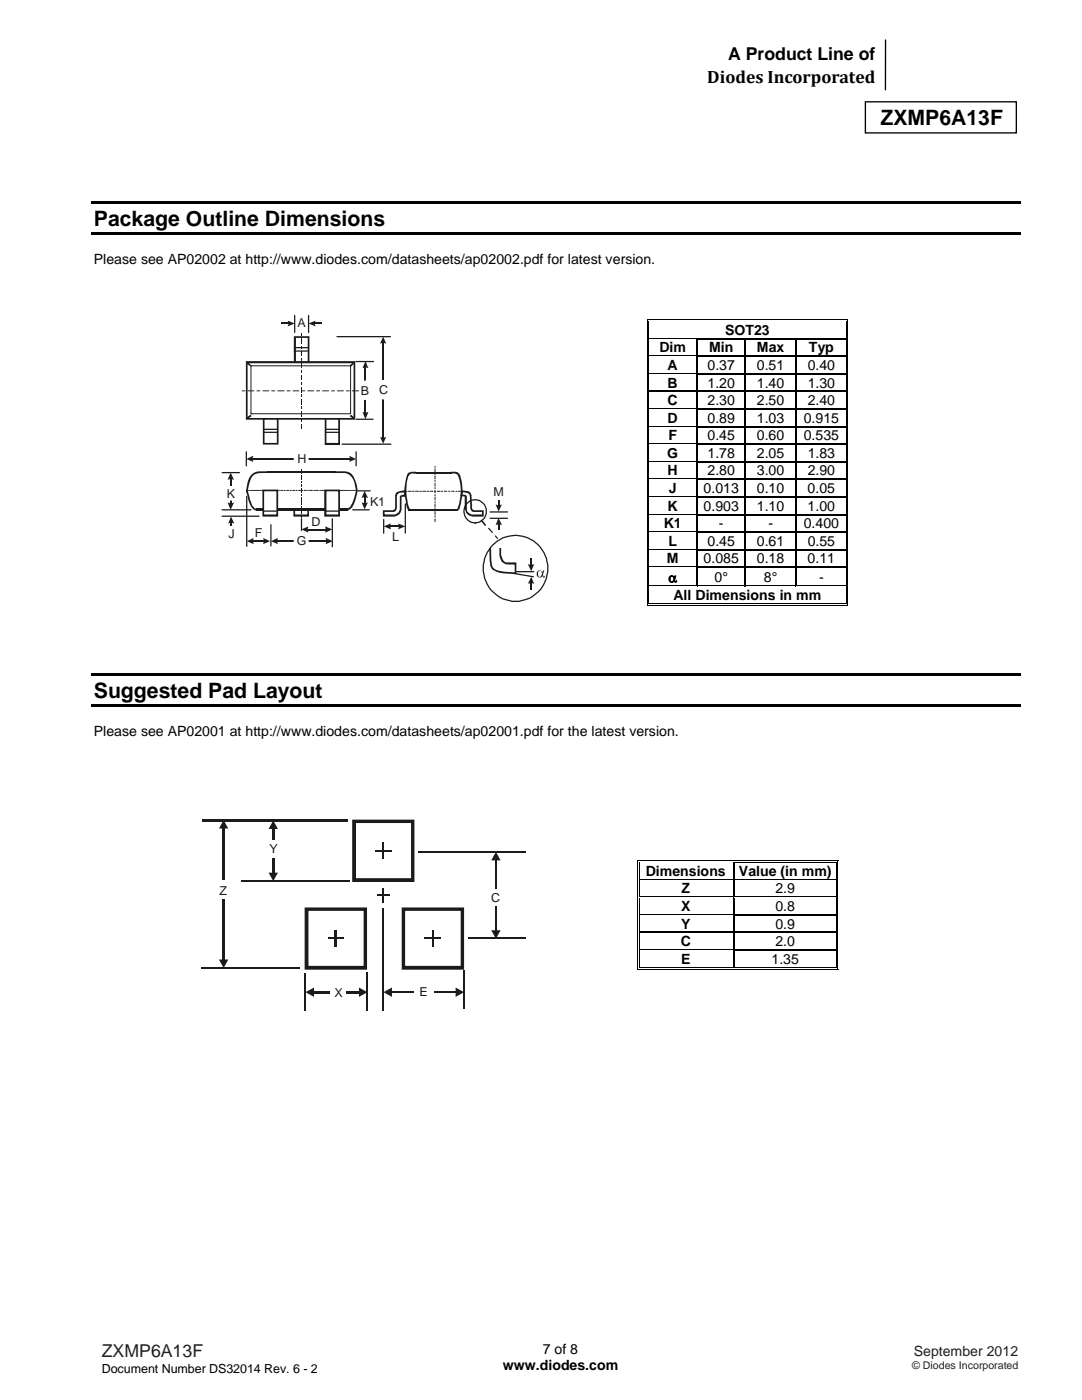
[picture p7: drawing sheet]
<svg xmlns="http://www.w3.org/2000/svg" width="216mm" height="279mm" viewBox="0 0 216 279" stroke-linecap="round" stroke-linejoin="round" font-family="sans-serif">
<path d="M176.7 8v9.9" fill="none" stroke="#000" stroke-width=".26"/>
<path d="M172.7 20.3h30.1v6.2h-30.1z" fill="#fff"/>
<path d="M172.7 20.3h30.1v6.2h-30.1z" fill="none" stroke="#000" stroke-width=".26"/>
<path d="M18.2 40.2h185.5v.5h-185.5zM18.2 46.3h185.5v.5h-185.5zM18.2 134.4h185.5v.6h-185.5zM18.2 140.5h185.5v.6h-185.5z" fill="#000"/>
<path d="M129.6 64.2h39.1v3.3h-39.1z" fill="#fff"/>
<path d="M129.1 63.7h.1v.5h-.1zM129.1 63.7h.5v.1h-.5zM129.4 64h.2v.2h-.2z" fill="#000"/>
<path d="M129.6 63.8h39.1M129.6 64.1h39.1" fill="none" stroke="#000" stroke-width=".2"/>
<path d="M129.6 64.2h39.1z" fill="#fff"/>
<path d="M168.7 63.7h.5v.1h-.5zM168.7 64h.2v.2h-.2zM169.1 63.7h.1v.5h-.1z" fill="#000"/>
<path d="M129.1 64.2v3.3M129.5 64.2v3.3M168.8 64.2v3.3M169.2 64.2v3.3" fill="none" stroke="#000" stroke-width=".2"/>
<g fill="#fff">
<path d="M129.6 67.7h9.4v3.3h-9.4z"/>
<path d="M129.6 67.7h9.2v3.3h-9.2z"/>
</g>
<path d="M129.1 67.5h.1v.2h-.1zM129.4 67.5h.2v.2h-.2z" fill="#000"/>
<path d="M129.6 67.6h9.4" fill="none" stroke="#000" stroke-width=".25"/>
<path d="M129.6 67.7h9.4z" fill="#fff"/>
<path d="M139 67.5h.3v.2h-.3zM148.6 67.5h.2v.2h-.2zM158.7 67.5h.3v.2h-.3zM168.7 67.5h.2v.2h-.2zM169.1 67.5h.1v.2h-.1z" fill="#000"/>
<path d="M139.2 67.7v3.3M139.3 67.6h9.3M148.7 67.7v3.3M148.8 67.6h9.9M158.8 67.7v3.3M159 67.6h9.7" fill="none" stroke="#000" stroke-width=".25"/>
<path d="M129.1 67.7v3.3M129.5 67.7v3.3M168.8 67.7v3.3M169.2 67.7v3.3" fill="none" stroke="#000" stroke-width=".2"/>
<g fill="#fff">
<path d="M129.6 71.2h9.4v3.3h-9.4z"/>
<path d="M129.6 71.2h9.2v3.3h-9.2z"/>
</g>
<path d="M129.1 71h.1v.2h-.1zM129.4 71h.2v.2h-.2z" fill="#000"/>
<path d="M129.6 71.1h9.4" fill="none" stroke="#000" stroke-width=".25"/>
<path d="M129.6 71.2h9.4z" fill="#fff"/>
<path d="M139 71h.3v.2h-.3zM148.6 71h.2v.2h-.2zM158.7 71h.3v.2h-.3zM168.7 71h.2v.2h-.2zM169.1 71h.1v.2h-.1z" fill="#000"/>
<path d="M139.2 71.2v3.3M139.3 71.1h9.3M148.7 71.2v3.3M148.8 71.1h9.9M158.8 71.2v3.3M159 71.1h9.7" fill="none" stroke="#000" stroke-width=".25"/>
<path d="M129.1 71.2v3.3M129.5 71.2v3.3M168.8 71.2v3.3M169.2 71.2v3.3" fill="none" stroke="#000" stroke-width=".2"/>
<g fill="#fff">
<path d="M129.6 74.7h9.4v3.3h-9.4z"/>
<path d="M129.6 74.7h9.2v3.3h-9.2z"/>
</g>
<path d="M129.1 74.5h.1v.2h-.1zM129.4 74.5h.2v.2h-.2z" fill="#000"/>
<path d="M129.6 74.6h9.4" fill="none" stroke="#000" stroke-width=".25"/>
<path d="M129.6 74.7h9.4z" fill="#fff"/>
<path d="M139 74.5h.3v.2h-.3zM148.6 74.5h.2v.2h-.2zM158.7 74.5h.3v.2h-.3zM168.7 74.5h.2v.2h-.2zM169.1 74.5h.1v.2h-.1z" fill="#000"/>
<path d="M139.2 74.7v3.3M139.3 74.6h9.3M148.7 74.7v3.3M148.8 74.6h9.9M158.8 74.7v3.3M159 74.6h9.7" fill="none" stroke="#000" stroke-width=".25"/>
<path d="M129.1 74.7v3.3M129.5 74.7v3.3M168.8 74.7v3.3M169.2 74.7v3.3" fill="none" stroke="#000" stroke-width=".2"/>
<g fill="#fff">
<path d="M129.6 78.3h9.4v3.2h-9.4z"/>
<path d="M129.6 78.3h9.2v3.2h-9.2z"/>
</g>
<path d="M129.1 78h.1v.3h-.1zM129.4 78h.2v.3h-.2z" fill="#000"/>
<path d="M129.6 78.1h9.4" fill="none" stroke="#000" stroke-width=".25"/>
<path d="M129.6 78.2l9.4 .1z" fill="#fff"/>
<path d="M139 78h.3v.3h-.3zM148.6 78h.2v.3h-.2zM158.7 78h.3v.3h-.3zM168.7 78h.2v.3h-.2zM169.1 78h.1v.3h-.1z" fill="#000"/>
<path d="M139.2 78.3v3.2M139.3 78.1h9.3M148.7 78.3v3.2M148.8 78.1h9.9M158.8 78.3v3.2M159 78.1h9.7" fill="none" stroke="#000" stroke-width=".25"/>
<path d="M129.1 78.3v3.2M129.5 78.3v3.2M168.8 78.3v3.2M169.2 78.3v3.2" fill="none" stroke="#000" stroke-width=".2"/>
<g fill="#fff">
<path d="M129.6 81.7h9.4v3.3h-9.4z"/>
<path d="M129.6 81.7h9.2v3.3h-9.2z"/>
</g>
<path d="M129.1 81.5h.1v.3h-.1zM129.4 81.5h.2v.3h-.2z" fill="#000"/>
<path d="M129.6 81.6h9.4" fill="none" stroke="#000" stroke-width=".25"/>
<path d="M129.6 81.7l9.4 .1z" fill="#fff"/>
<path d="M139 81.5h.3v.3h-.3zM148.6 81.5h.2v.3h-.2zM158.7 81.5h.3v.3h-.3zM168.7 81.5h.2v.3h-.2zM169.1 81.5h.1v.3h-.1z" fill="#000"/>
<path d="M139.2 81.8v3.2M139.3 81.6h9.3M148.7 81.8v3.2M148.8 81.6h9.9M158.8 81.8v3.2M159 81.6h9.7" fill="none" stroke="#000" stroke-width=".25"/>
<path d="M129.1 81.8v3.2M129.5 81.8v3.2M168.8 81.8v3.2M169.2 81.8v3.2" fill="none" stroke="#000" stroke-width=".2"/>
<g fill="#fff">
<path d="M129.6 85.3h9.4v3.2h-9.4z"/>
<path d="M129.6 85.3h9.2v3.2h-9.2z"/>
</g>
<path d="M129.1 85h.1v.3h-.1zM129.4 85h.2v.3h-.2z" fill="#000"/>
<path d="M129.6 85.1h9.4" fill="none" stroke="#000" stroke-width=".25"/>
<path d="M129.6 85.3h9.4z" fill="#fff"/>
<path d="M139 85h.3v.3h-.3zM148.6 85h.2v.3h-.2zM158.7 85h.3v.3h-.3zM168.7 85h.2v.3h-.2zM169.1 85h.1v.3h-.1z" fill="#000"/>
<path d="M139.2 85.3v3.2M139.3 85.1h9.3M148.7 85.3v3.2M148.8 85.1h9.9M158.8 85.3v3.2M159 85.1h9.7" fill="none" stroke="#000" stroke-width=".25"/>
<path d="M129.1 85.3v3.2M129.5 85.3v3.2M168.8 85.3v3.2M169.2 85.3v3.2" fill="none" stroke="#000" stroke-width=".2"/>
<g fill="#fff">
<path d="M129.6 88.8h9.4v3.2h-9.4z"/>
<path d="M129.6 88.8h9.2v3.2h-9.2z"/>
</g>
<path d="M129.1 88.5h.1v.3h-.1zM129.4 88.5h.2v.3h-.2z" fill="#000"/>
<path d="M129.6 88.6h9.4" fill="none" stroke="#000" stroke-width=".25"/>
<path d="M129.6 88.8h9.4z" fill="#fff"/>
<path d="M139 88.5h.3v.3h-.3zM148.6 88.5h.2v.3h-.2zM158.7 88.5h.3v.3h-.3zM168.7 88.5h.2v.3h-.2zM169.1 88.5h.1v.3h-.1z" fill="#000"/>
<path d="M139.2 88.8v3.2M139.3 88.6h9.3M148.7 88.8v3.2M148.8 88.6h9.9M158.8 88.8v3.2M159 88.6h9.7" fill="none" stroke="#000" stroke-width=".25"/>
<path d="M129.1 88.8v3.2M129.5 88.8v3.2M168.8 88.8v3.2M169.2 88.8v3.2" fill="none" stroke="#000" stroke-width=".2"/>
<g fill="#fff">
<path d="M129.6 92.3h9.4v3.2h-9.4z"/>
<path d="M129.6 92.3h9.2v3.2h-9.2z"/>
</g>
<path d="M129.1 92h.1v.3h-.1zM129.4 92h.2v.3h-.2z" fill="#000"/>
<path d="M129.6 92.1h9.4" fill="none" stroke="#000" stroke-width=".25"/>
<path d="M129.6 92.3h9.4z" fill="#fff"/>
<path d="M139 92h.3v.3h-.3zM148.6 92h.2v.3h-.2zM158.7 92h.3v.3h-.3zM168.7 92h.2v.3h-.2zM169.1 92h.1v.3h-.1z" fill="#000"/>
<path d="M139.2 92.3v3.2M139.3 92.1h9.3M148.7 92.3v3.2M148.8 92.1h9.9M158.8 92.3v3.2M159 92.1h9.7" fill="none" stroke="#000" stroke-width=".25"/>
<path d="M129.1 92.3v3.2M129.5 92.3v3.2M168.8 92.3v3.2M169.2 92.3v3.2" fill="none" stroke="#000" stroke-width=".2"/>
<g fill="#fff">
<path d="M129.6 95.8h9.4v3.2h-9.4z"/>
<path d="M129.6 95.8h9.2v3.2h-9.2z"/>
</g>
<path d="M129.1 95.5h.1v.3h-.1zM129.4 95.5h.2v.3h-.2z" fill="#000"/>
<path d="M129.6 95.7h9.4" fill="none" stroke="#000" stroke-width=".25"/>
<path d="M129.6 95.8h9.4z" fill="#fff"/>
<path d="M139 95.5h.3v.3h-.3zM148.6 95.5h.2v.3h-.2zM158.7 95.5h.3v.3h-.3zM168.7 95.5h.2v.3h-.2zM169.1 95.5h.1v.3h-.1z" fill="#000"/>
<path d="M139.2 95.8v3.2M139.3 95.7h9.3M148.7 95.8v3.2M148.8 95.7h9.9M158.8 95.8v3.2M159 95.7h9.7" fill="none" stroke="#000" stroke-width=".25"/>
<path d="M129.1 95.8v3.2M129.5 95.8v3.2M168.8 95.8v3.2M169.2 95.8v3.2" fill="none" stroke="#000" stroke-width=".2"/>
<g fill="#fff">
<path d="M129.6 99.3h9.4v3.3h-9.4z"/>
<path d="M129.6 99.3h9.2v3.3h-9.2z"/>
</g>
<path d="M129.1 99h.1v.3h-.1zM129.4 99h.2v.3h-.2z" fill="#000"/>
<path d="M129.6 99.2h9.4" fill="none" stroke="#000" stroke-width=".25"/>
<path d="M129.6 99.3h9.4z" fill="#fff"/>
<path d="M139 99h.3v.3h-.3zM148.6 99h.2v.3h-.2zM158.7 99h.3v.3h-.3zM168.7 99h.2v.3h-.2zM169.1 99h.1v.3h-.1z" fill="#000"/>
<path d="M139.2 99.3v3.3M139.3 99.2h9.3M148.7 99.3v3.3M148.8 99.2h9.9M158.8 99.3v3.3M159 99.2h9.7" fill="none" stroke="#000" stroke-width=".25"/>
<path d="M129.1 99.3v3.3M129.5 99.3v3.3M168.8 99.3v3.3M169.2 99.3v3.3" fill="none" stroke="#000" stroke-width=".2"/>
<g fill="#fff">
<path d="M129.6 102.8h9.4v3.3h-9.4z"/>
<path d="M129.6 102.8h9.2v3.3h-9.2z"/>
</g>
<path d="M129.1 102.6h.1v.2h-.1zM129.4 102.6h.2v.2h-.2z" fill="#000"/>
<path d="M129.6 102.7h9.4" fill="none" stroke="#000" stroke-width=".25"/>
<path d="M129.6 102.8h9.4z" fill="#fff"/>
<path d="M139 102.6h.3v.2h-.3zM148.6 102.6h.2v.2h-.2zM158.7 102.6h.3v.2h-.3zM168.7 102.6h.2v.2h-.2zM169.1 102.6h.1v.2h-.1z" fill="#000"/>
<path d="M139.2 102.8v3.3M139.3 102.7h9.3M148.7 102.8v3.3M148.8 102.7h9.9M158.8 102.8v3.3M159 102.7h9.7" fill="none" stroke="#000" stroke-width=".25"/>
<path d="M129.1 102.8v3.3M129.5 102.8v3.3M168.8 102.8v3.3M169.2 102.8v3.3" fill="none" stroke="#000" stroke-width=".2"/>
<g fill="#fff">
<path d="M129.6 106.3h9.4v3.3h-9.4z"/>
<path d="M129.6 106.3h9.2v3.3h-9.2z"/>
</g>
<path d="M129.1 106.1h.1v.2h-.1zM129.4 106.1h.2v.2h-.2z" fill="#000"/>
<path d="M129.6 106.2h9.4" fill="none" stroke="#000" stroke-width=".25"/>
<path d="M129.6 106.3h9.4z" fill="#fff"/>
<path d="M139 106.1h.3v.2h-.3zM148.6 106.1h.2v.2h-.2zM158.7 106.1h.3v.2h-.3zM168.7 106.1h.2v.2h-.2zM169.1 106.1h.1v.2h-.1z" fill="#000"/>
<path d="M139.2 106.3v3.3M139.3 106.2h9.3M148.7 106.3v3.3M148.8 106.2h9.9M158.8 106.3v3.3M159 106.2h9.7" fill="none" stroke="#000" stroke-width=".25"/>
<path d="M129.1 106.3v3.3M129.5 106.3v3.3M168.8 106.3v3.3M169.2 106.3v3.3" fill="none" stroke="#000" stroke-width=".2"/>
<g fill="#fff">
<path d="M129.6 109.8h9.4v3.3h-9.4z"/>
<path d="M129.6 109.8h9.2v3.3h-9.2z"/>
</g>
<path d="M129.1 109.6h.1v.2h-.1zM129.4 109.6h.2v.2h-.2z" fill="#000"/>
<path d="M129.6 109.7h9.4" fill="none" stroke="#000" stroke-width=".25"/>
<path d="M129.6 109.8h9.4z" fill="#fff"/>
<path d="M139 109.6h.3v.2h-.3zM148.6 109.6h.2v.2h-.2zM158.7 109.6h.3v.2h-.3zM168.7 109.6h.2v.2h-.2zM169.1 109.6h.1v.2h-.1z" fill="#000"/>
<path d="M139.2 109.8v3.3M139.3 109.7h9.3M148.7 109.8v3.3M148.8 109.7h9.9M158.8 109.8v3.3M159 109.7h9.7" fill="none" stroke="#000" stroke-width=".25"/>
<path d="M129.1 109.8v3.3M129.5 109.8v3.3M168.8 109.8v3.3M169.2 109.8v3.3" fill="none" stroke="#000" stroke-width=".2"/>
<g fill="#fff">
<path d="M129.6 113.3h9.4v3.5h-9.4z"/>
<path d="M129.6 113.3h9.2v3.5h-9.2z"/>
</g>
<path d="M129.1 113.1h.1v.2h-.1zM129.4 113.1h.2v.2h-.2z" fill="#000"/>
<path d="M129.6 113.2h9.4" fill="none" stroke="#000" stroke-width=".25"/>
<path d="M129.6 113.3h9.4z" fill="#fff"/>
<path d="M139 113.1h.3v.2h-.3zM148.6 113.1h.2v.2h-.2zM158.7 113.1h.3v.2h-.3zM168.7 113.1h.2v.2h-.2zM169.1 113.1h.1v.2h-.1z" fill="#000"/>
<path d="M139.2 113.3v3.5M139.3 113.2h9.3M148.7 113.3v3.5M148.8 113.2h9.9M158.8 113.3v3.5M159 113.2h9.7" fill="none" stroke="#000" stroke-width=".25"/>
<path d="M129.1 113.3v3.5M129.5 113.3v3.5M168.8 113.3v3.5M169.2 113.3v3.5" fill="none" stroke="#000" stroke-width=".2"/>
<path d="M129.6 117.1h39.1v3.2h-39.1z" fill="#fff"/>
<path d="M129.1 116.8h.1v.3h-.1zM129.4 116.8h.2v.3h-.2z" fill="#000"/>
<path d="M129.6 116.9h9.4" fill="none" stroke="#000" stroke-width=".25"/>
<path d="M129.6 117.1h9.7z" fill="#fff"/>
<path d="M139 116.9h9.6" fill="none" stroke="#000" stroke-width=".25"/>
<path d="M139.3 117.1h9.5z" fill="#fff"/>
<path d="M148.6 116.9h10.1" fill="none" stroke="#000" stroke-width=".25"/>
<path d="M148.8 117.1h10.2z" fill="#fff"/>
<path d="M158.7 116.9h10" fill="none" stroke="#000" stroke-width=".25"/>
<path d="M159 117.1h9.7z" fill="#fff"/>
<path d="M168.7 116.8h.2v.3h-.2zM169.1 116.8h.1v.3h-.1zM129.1 120.7h.5v.1h-.5zM129.4 120.3h.2v.2h-.2zM168.7 120.7h.5v.1h-.5zM168.7 120.3h.2v.2h-.2zM169.1 120.3h.1v.5h-.1z" fill="#000"/>
<path d="M129.1 117.1v3.7M129.5 117.1v3.2M168.8 117.1v3.2M169.2 117.1v3.2M129.6 120.8h39.1M129.6 120.4h39.1" fill="none" stroke="#000" stroke-width=".2"/>
<g fill="#fff">
<path d="M127.6 172.2h18.7v3.2h-18.7z"/>
<path d="M128 172.2h17.7v3.2h-17.7z"/>
</g>
<path d="M127.1 171.6h.2v.6h-.2zM127.1 171.6h.5v.2h-.5zM127.4 172h.2v.2h-.2zM127.4 172h.2v.1h-.2z" fill="#000"/>
<path d="M127.6 171.7h18.7M127.6 172.1h18.7" fill="none" stroke="#000" stroke-width=".2"/>
<path d="M127.6 172.1l18.7 .1z" fill="#fff"/>
<path d="M146.3 172.1l.2 .1zM146.3 171.6h.5v.2h-.5zM146.3 172h.5v.1h-.5zM166.8 171.6h.5v.2h-.5zM166.8 172h.1v.2h-.1zM166.8 172h.1v.1h-.1zM167.1 171.6h.2v.6h-.2z" fill="#000"/>
<path d="M127.2 172.2v3.2M127.5 172.2v3.2M146.8 171.7h20M146.8 172.1h20M166.9 172.2v3.2M167.2 172.2v3.2" fill="none" stroke="#000" stroke-width=".2"/>
<path d="M146.4 172.2v3.2" fill="none" stroke="#000" stroke-width=".25"/>
<g fill="#fff">
<path d="M127.6 175.7h18.7v3.2h-18.7z"/>
<path d="M128 175.7h17.7v3.2h-17.7z"/>
<path d="M146.5 175.7h20.3v3.2h-20.3z"/>
<path d="M147.1 175.7h19.2v3.2h-19.2z"/>
</g>
<path d="M127.1 175.4h.2v.3h-.2zM127.4 175.4h.2v.3h-.2z" fill="#000"/>
<path d="M127.6 175.5h18.7" fill="none" stroke="#000" stroke-width=".25"/>
<path d="M127.6 175.7h18.7z" fill="#fff"/>
<path d="M146.3 175.4h.2v.3h-.2z" fill="#000"/>
<path d="M146.5 175.5h20.3" fill="none" stroke="#000" stroke-width=".25"/>
<path d="M146.5 175.7h20.3z" fill="#fff"/>
<path d="M166.8 175.4h.1v.3h-.1zM167.1 175.4h.2v.3h-.2z" fill="#000"/>
<path d="M127.2 175.7v3.2M127.5 175.7v3.2M166.9 175.7v3.2M167.2 175.7v3.2" fill="none" stroke="#000" stroke-width=".2"/>
<path d="M146.4 175.7v3.2" fill="none" stroke="#000" stroke-width=".25"/>
<g fill="#fff">
<path d="M127.6 179.2h18.7v3.2h-18.7z"/>
<path d="M128 179.2h17.7v3.2h-17.7z"/>
<path d="M146.5 179.2h20.3v3.2h-20.3z"/>
<path d="M147.1 179.2h19.2v3.2h-19.2z"/>
</g>
<path d="M127.1 178.9h.2v.3h-.2zM127.4 178.9h.2v.3h-.2z" fill="#000"/>
<path d="M127.6 179h18.7" fill="none" stroke="#000" stroke-width=".25"/>
<path d="M127.6 179.2h18.7z" fill="#fff"/>
<path d="M146.3 178.9h.2v.3h-.2z" fill="#000"/>
<path d="M146.5 179h20.3" fill="none" stroke="#000" stroke-width=".25"/>
<path d="M146.5 179.2h20.3z" fill="#fff"/>
<path d="M166.8 178.9h.1v.3h-.1zM167.1 178.9h.2v.3h-.2z" fill="#000"/>
<path d="M127.2 179.2v3.2M127.5 179.2v3.2M166.9 179.2v3.2M167.2 179.2v3.2" fill="none" stroke="#000" stroke-width=".2"/>
<path d="M146.4 179.2v3.2" fill="none" stroke="#000" stroke-width=".25"/>
<g fill="#fff">
<path d="M127.6 182.7h18.7v3.2h-18.7z"/>
<path d="M128 182.7h17.7v3.2h-17.7z"/>
</g>
<path d="M127.1 182.4h.2v.3h-.2zM127.4 182.4h.2v.3h-.2z" fill="#000"/>
<path d="M127.6 182.6h18.7" fill="none" stroke="#000" stroke-width=".25"/>
<path d="M127.6 182.7h18.7z" fill="#fff"/>
<path d="M146.3 182.4h.2v.3h-.2zM166.8 182.4h.1v.3h-.1zM167.1 182.4h.2v.3h-.2z" fill="#000"/>
<path d="M146.4 182.7v3.2M146.5 182.6h20.3" fill="none" stroke="#000" stroke-width=".25"/>
<path d="M127.2 182.7v3.2M127.5 182.7v3.2M166.9 182.7v3.2M167.2 182.7v3.2" fill="none" stroke="#000" stroke-width=".2"/>
<g fill="#fff">
<path d="M127.6 186.2h18.7v3.3h-18.7z"/>
<path d="M128 186.2h17.7v3.3h-17.7z"/>
</g>
<path d="M127.1 185.9h.2v.3h-.2zM127.4 185.9h.2v.3h-.2z" fill="#000"/>
<path d="M127.6 186.1h18.7" fill="none" stroke="#000" stroke-width=".25"/>
<path d="M127.6 186.2h18.7z" fill="#fff"/>
<path d="M146.3 185.9h.2v.3h-.2zM166.8 185.9h.1v.3h-.1zM167.1 185.9h.2v.3h-.2z" fill="#000"/>
<path d="M146.4 186.2v3.3M146.5 186.1h20.3" fill="none" stroke="#000" stroke-width=".25"/>
<path d="M127.2 186.2v3.3M127.5 186.2v3.3M166.9 186.2v3.3M167.2 186.2v3.3" fill="none" stroke="#000" stroke-width=".2"/>
<g fill="#fff">
<path d="M127.6 189.7h18.7v3.3h-18.7z"/>
<path d="M128 189.7h17.7v3.3h-17.7z"/>
</g>
<path d="M127.1 189.5h.2v.2h-.2zM127.4 189.5h.2v.2h-.2z" fill="#000"/>
<path d="M127.6 189.6h18.7" fill="none" stroke="#000" stroke-width=".25"/>
<path d="M127.6 189.7h18.7z" fill="#fff"/>
<path d="M127.1 193.3h.5v.2h-.5zM127.4 193h.2v.2h-.2zM146.3 189.5h.2v.2h-.2zM146.3 193h.5v.2h-.5zM166.8 189.5h.1v.2h-.1zM166.8 193.3h.5v.2h-.5zM166.8 193h.1v.2h-.1zM167.1 189.5h.2v.2h-.2zM167.1 193h.2v.5h-.2z" fill="#000"/>
<path d="M146.4 189.7v3.3M146.5 189.6h20.3" fill="none" stroke="#000" stroke-width=".25"/>
<path d="M127.2 189.7v3.8M127.5 189.7v3.3M127.6 193.4h39.2M127.6 193.1h18.7M146.8 193.1h20M166.9 189.7v3.3M167.2 189.7v3.3" fill="none" stroke="#000" stroke-width=".2"/>
<path d="M58.7 101.7h2.8v1.2h-2.8z" fill="#fff"/>
<path d="M58.7 102.7h2.8v.4h-2.8zM61.5 102.9h.2v.2h-.2zM61.3 101.7h.4v1.2h-.4zM61.5 101.5h.2v.2h-.2zM58.7 101.5h2.8v.4h-2.8zM58.5 101.5h.2v.2h-.2zM58.5 101.7h.4v1.2h-.4zM58.5 102.9h.2v.2h-.2z" fill="#1f1a17"/>
<path d="M51 101.7h18.4" fill="none" stroke="#1f1a17" stroke-width=".42"/>
<path d="M49.1 90.2v2.8M71.1 90.2v2.8" fill="none" stroke="#1f1a17" stroke-width=".25"/>
<path d="M49.1 91.6l1.5-.7-.2 .4v.6l.2 .3z" fill-rule="evenodd" fill="#1f1a17"/>
<path d="M50.4 91.6h19.5" fill="none" stroke="#1f1a17" stroke-width=".25"/>
<path d="M69.6 90.9l1.5 .7-1.5 .6 .2-.3v-.7z" fill-rule="evenodd" fill="#1f1a17"/>
<path d="M97.8 103.4h3.5" fill="none" stroke="#1f1a17" stroke-width=".25"/>
<g fill="#1f1a17">
<path d="M99.4 99.9h.3v1h-.3z"/>
<path d="M46 104.3h.3v.7h-.3z"/>
</g>
<g fill="#1f1a17">
<path d="M98.9 100.6l.3 .2h.6l.4-.2-.7 1.5z" fill-rule="evenodd"/>
<path d="M46.1 103.1l.7 1.4-.3-.1h-.7l-.3 .1z" fill-rule="evenodd"/>
</g>
<path d="M58.8 62.9v3.4M61.6 62.9v3.4M97.8 102.2h3.5" fill="none" stroke="#1f1a17" stroke-width=".25"/>
<g fill="#1f1a17">
<path d="M57.4 64l1.4 .6-1.4 .6 .1-.4z" fill-rule="evenodd"/>
<path d="M61.6 64.6l1.4-.6-.2 .2v.7l.2 .3z" fill-rule="evenodd"/>
</g>
<g fill="#1f1a17">
<path d="M56.1 64.4h1.4v.2h-1.4z"/>
<path d="M62.8 64.4h1.5v.2h-1.5z"/>
</g>
<path d="M67.2 67.2h10.7M71.1 72.2h3.4M44.3 94.3h3.5M68.3 88.6h9.7M71.1 83.7h3.3M44.3 101.7h5.8M44.3 103h7.4" fill="none" stroke="#1f1a17" stroke-width=".25"/>
<path d="M72.9 72.1l.6 1.4-.3-.2-.9 .2z" fill-rule="evenodd" fill="#1f1a17"/>
<path d="M72.9 73.3v9.1" fill="none" stroke="#1f1a17" stroke-width=".25"/>
<g fill="#1f1a17">
<path d="M72.3 82.2h.1a.97 .97 0 0 0 1.1 0l-.6 1.5z" fill-rule="evenodd"/>
<path d="M46 94.3l.7 1.5-.4-.2-.9 .2z" fill-rule="evenodd"/>
</g>
<path d="M46.1 95.6v4.9" fill="none" stroke="#1f1a17" stroke-width=".25"/>
<g fill="#1f1a17">
<path d="M45.4 100.3h1.3l-.7 1.4z" fill-rule="evenodd"/>
<path d="M76.5 67.2l.6 1.4-.4-.1h-.6l-.3 .1z" fill-rule="evenodd"/>
</g>
<path d="M76.4 68.5v18.9" fill="none" stroke="#1f1a17" stroke-width=".25"/>
<g fill="#1f1a17">
<path d="M75.8 87.1l.3 .2h.7l.3-.2-.6 1.5z" fill-rule="evenodd"/>
<path d="M76.6 105.1l1.4-.6v1.1z" fill-rule="evenodd"/>
<path d="M79.4 104.5l1.5 .6-1.5 .5a1.05 1.05 0 0 0 0-1.1z" fill-rule="evenodd"/>
<path d="M60.2 105.6l1.4-.5-.2 .3v.6l.2 .3z" fill-rule="evenodd"/>
</g>
<path d="M77.8 104.9h1.8v.2h-1.8z" fill="#1f1a17"/>
<path d="M61.3 105.7h3.7" fill="none" stroke="#1f1a17" stroke-width=".25"/>
<g fill="#1f1a17">
<path d="M64.9 105.1l1.4 .5-1.4 .7z" fill-rule="evenodd"/>
<path d="M49.2 108l1.5-.7-.2 .4v.6l.2 .3z" fill-rule="evenodd"/>
</g>
<path d="M50.4 108h2.2" fill="none" stroke="#1f1a17" stroke-width=".25"/>
<path d="M52.5 107.3l1.4 .7-1.4 .6 .1-.3v-.6z" fill-rule="evenodd" fill="#1f1a17"/>
<path d="M76.6 103.7v2.7M80.9 100.6v5.8" fill="none" stroke="#1f1a17" stroke-width=".25"/>
<path d="M71.1 76.1h3.3v3.6h-3.3z" fill="#fff"/>
<path d="M71.1 76.1h3.3v3.6h-3.3z" fill="none" stroke="#fff" stroke-width=".2"/>
<path d="M44.3 97.1h3.5v2.7h-3.5z" fill="#fff"/>
<path d="M44.3 97.1h3.5v2.7h-3.5z" fill="none" stroke="#fff" stroke-width=".2"/>
<path d="M74.7 76h3.5v3.6h-3.5z" fill="#fff"/>
<path d="M74.7 76h3.5v3.6h-3.5z" fill="none" stroke="#fff" stroke-width=".2"/>
<path d="M58.7 90.2h2.8v2.8h-2.8z" fill="#fff"/>
<path d="M58.7 90.2h2.8v2.8h-2.8z" fill="none" stroke="#fff" stroke-width=".2"/>
<path d="M52.5 97.9h2.8v5h-2.8z" fill="#fff"/>
<path d="M52.5 102.7h2.8v.4h-2.8zM55.3 102.9h.2v.2h-.2zM55.2 97.9h.3v5h-.3zM55.3 97.7h.2v.2h-.2zM52.5 97.7h2.8v.3h-2.8zM52.4 97.7h.1v.2h-.1zM52.4 97.9h.3v5h-.3zM52.4 102.9h.1v.2h-.1z" fill="#1f1a17"/>
<path d="M64.9 97.9h2.8v5h-2.8z" fill="#fff"/>
<path d="M64.9 102.7h2.8v.4h-2.8zM67.7 102.9h.1v.2h-.1zM67.5 97.9h.3v5h-.3zM67.7 97.7h.1v.2h-.1zM64.9 97.7h2.8v.3h-2.8zM64.7 97.7h.2v.2h-.2zM64.7 97.9h.4v5h-.4zM64.7 102.9h.2v.2h-.2z" fill="#1f1a17"/>
<path d="M79.2 98.5l.4-.3 1.2-.2 .1 .9-.9 .1-.1 .1v1.2a2.47 2.47 0 0 1-.6 2.4l-.6 .2h-2.1v-.9l2.2-.1 .2-.7v-2.3z" fill-rule="evenodd" fill="#fff"/>
<path d="M79 98.4l.4-.3 1.2-.2 .1 .4a1.19 1.19 0 0 0-1.5 .7l-.4-.1zM80.6 97.9h.2l.1 .3-.2 .1zM80.8 97.9l.2 .1h-.2zM80.6 98h.4v.9l-.3 .1zM80.9 98.9h.1l-.1 .2zM80.9 98.7v.4zM80.9 98.7v.2zM80.6 98.7h.3v.4h-.3zM80.3 98.8l.3-.1v.4h-.2zM80.3 99l.1 .1zM79.9 98.9l.4-.1 .1 .3h-.6zM79.9 99.1h.2zM79.8 99.1h.3v2.2h-.3zM79.8 101.3h.3l-.2 1-.3-.2zM78.6 102.8l1-.7 .3 .2a1.6 1.6 0 0 1-1.2 .8zM78.7 102.9v.2zM76.6 102.7h2.1v.4h-2.1zM76.4 102.9h.2v.2h-.2zM76.4 102h.3v.9h-.3zM76.4 101.8h.2v.2h-.2zM76.6 101.8h1.7v.4h-1.7zM78.8 101.2h.4l-.3 .8-.6 .2v-.4a.57 .57 0 0 0 .5-.6zM78.8 101h.4v.2h-.4zM78.8 101h.2zM78.8 100.7h.4v.3h-.4zM78.8 98.9h.4v1.8h-.4zM78.8 98.9h.2z" fill="#1f1a17"/>
<path d="M49.2 99.1v9.9M52.6 102h2.7M60.2 103.5v2.4M64.9 102h2.7" fill="none" stroke="#1f1a17" stroke-width=".25"/>
<path d="M92.2 98a1.66 1.66 0 0 1 1.6 .6l.3 3.1 .6 .3h1.7v.9h-2.1l-.5-.1a1.25 1.25 0 0 1-.9-1.5v-2.2l-.3-.2-.5-.1z" fill-rule="evenodd" fill="#fff"/>
<g fill="#1f1a17">
<path d="M99.4 104.6h.3v1h-.3z"/>
<path d="M92.2 97.9l1.3 .1a.95 .95 0 0 1 .6 .9l-.4 .1v-.3a1.56 1.56 0 0 0-1.5-.5zM92.2 97.9v.3zM92.1 97.9h.1v.1h-.1zM92.1 98h.3l-.2 .9-.3-.1zM91.9 98.8h.2v.2h-.2zM92.1 98.6v.4zM92.1 98.6l.3 .1-.1 .4-.2-.1zM92.4 98.7a.63 .63 0 0 1 .8 .4h-.9zM92.9 99.1h.3zM92.7 99.1h.5v2.2h-.5zM92.7 101.3h.5v.8l-.2 .2zM93 102.3l.2-.2 1.1 .7v.3a1.6 1.6 0 0 1-1.3-.8zM94.3 102.9v.2zM94.3 102.7h2.1v.4h-2.1zM96.4 102.9h.1v.2h-.1zM96.2 102h.3v.9h-.3zM96.4 101.8h.1v.2h-.1zM94.7 101.8h1.7v.4h-1.7zM93.8 101.2h.4a.58 .58 0 0 0 .5 .6v.4l-.6-.2zM93.8 101h.4v.2h-.4zM94 101h.2zM93.8 100.7h.4v.3h-.4zM94 100.7h.2zM93.7 98.9h.4l.1 1.8h-.4zM93.9 98.9h.2z"/>
<path d="M58.9 72.2h2.7v.3h-2.7zM61.6 72.3h.1v.2h-.1zM61.4 67.3h.3v5h-.3zM61.6 67.1h.1v.2h-.1zM58.9 67.1h2.7v.3h-2.7zM58.6 67.1h.3v.2h-.3zM58.6 67.3h.5v5h-.5zM58.6 72.3h.3v.2h-.3z"/>
<path d="M52.6 88.4h2.8v.3h-2.8zM55.4 88.6h.2v.1h-.2zM55.2 83.5h.4v5.1h-.4zM55.4 83.3h.2v.2h-.2zM52.6 83.3h2.8v.4h-2.8zM52.5 83.3h.1v.2h-.1zM52.5 83.5h.3v5.1h-.3zM52.5 88.6h.1v.1h-.1z"/>
<path d="M65 88.4h2.7v.4h-2.7zM67.7 88.6h.1v.2h-.1zM67.5 83.5h.3v5.1h-.3zM67.7 83.3h.1v.2h-.1zM65 83.3h2.7v.4h-2.7zM64.8 83.3h.2v.2h-.2zM64.8 83.5h.3v5.1h-.3zM64.8 88.6h.2v.2h-.2z"/>
</g>
<path d="M99.5 103.4l.7 1.4-.5-.2-.8 .2z" fill-rule="evenodd" fill="#1f1a17"/>
<path d="M53.4 94.2h13.7" fill="none" stroke="#1f1a17" stroke-width=".34"/>
<g fill="#1f1a17">
<path d="M50.1 101.1l.2-.2 .5 .5 .4 .1v.4a1.57 1.57 0 0 1-1.1-.8zM49.1 98l.3-.1 .9 3-.2 .2-.5-1.2z"/>
<path d="M69.2 101.5h.2l.6-.7 .4 .3-.9 .7-.3 .1zM71.1 97.8l.3 .1-.5 2-.5 1.2-.4-.3 .5-1.1z"/>
<path d="M52.6 94.1h.9v.3h-.9zM50.3 94.6a2.93 2.93 0 0 1 2.3-.5v.3a2.24 2.24 0 0 0-2.8 1.8l-.4 1.8h-.3a5.6 5.6 0 0 1 1.2-3.4z"/>
<path d="M66.7 94.1v.3zM66.7 94.1h1.1v.3h-1.1zM67.8 94.1a2.81 2.81 0 0 1 2.6 .8 7.7 7.7 0 0 1 1 3.1h-.3a4.8 4.8 0 0 0-1.3-3.1 2.53 2.53 0 0 0-2-.5z"/>
</g>
<path d="M83 94.3h7" fill="none" stroke="#1f1a17" stroke-width=".34"/>
<g fill="#1f1a17">
<path d="M81.1 101.2l.5-.1 .3 .6-.1 .3-.3-.2zM80.6 98h.4l.6 3.1-.5 .1z"/>
<path d="M91.5 101l.3 .1a1.03 1.03 0 0 1-.6 .9l-.1-.3zM92 98h.3l-.5 3.1-.3-.1z"/>
<path d="M82.5 94.1h.5l.1 .4h-.6zM81.6 94.3l.9-.2v.4a1.22 1.22 0 0 0-1.3 1.4l-.2 2.1h-.4l.2-1.2a4.2 4.2 0 0 1 .8-2.5z"/>
<path d="M89.9 94.1h.5v.4h-.5zM90.4 94.1a1.35 1.35 0 0 1 1.6 1.6l.3 2.3h-.3a6.7 6.7 0 0 0-.8-3.3l-.8-.2z"/>
</g>
<path d="M81.6 101.8h9.6" fill="none" stroke="#1f1a17" stroke-width=".34"/>
<path d="M103 114.5l3.4 .6M103 114.1h3.5" fill="none" stroke="#1f1a17" stroke-width=".25"/>
<path d="M107.4 113.8h.5l.3 .5 .2-.5h.2l-.2 1.1 .2 .2 .2-.2v.1l-.3 .3-.2-.2v-.2l-.1 .1a.61 .61 0 0 1-.6 .3 .61 .61 0 0 1-.5-.5v-.5zM107.5 113.9l-.1 .9a.34 .34 0 0 0 .3 .3 .34 .34 0 0 0 .3-.2l.2-.5a.57 .57 0 0 0-.7-.5z" fill-rule="evenodd" fill="#1f1a17"/>
<path d="M97.8 108.4h1.5a1.13 1.13 0 0 1 .5 1.1 2.64 2.64 0 0 0 1 2.9h2.1v2l-2.4-.1a2.3 2.3 0 0 1-2.6-2.4z" fill-rule="evenodd" fill="#fff"/>
<path d="M98.8 108.3h.5a.76 .76 0 0 1 .6 .8l.1 .4h-.3l-.3-.8-.6-.1zM97.8 108.3h1v.3h-1zM97.6 108.3h.2v.1h-.2zM97.6 108.4h.4v3.5h-.3zM97.9 111.9h.1zM97.7 111.9h.3l.2 1-.3 .2zM97.9 113.1l.3-.2a1.63 1.63 0 0 0 1.4 1l1 .2-.1 .3-1-.1a2.15 2.15 0 0 1-1.6-1.2zM100.5 114.3v.1zM100.6 114.1l2.3 .2v.3l-2.4-.2zM102.9 114.4h.1v.2h-.1zM102.7 112.4h.3v2h-.3zM102.9 112.2h.1v.2h-.1zM101.3 112.2h1.6v.5h-1.6zM99.9 111.7l.3-.2a1.03 1.03 0 0 0 1.1 .7v.5a1.61 1.61 0 0 1-1.4-1zM99.7 109.8h.3v.9l.2 .8-.3 .2-.2-.9zM99.8 109.8h.2zM99.7 109.5h.3v.3h-.3zM99.8 109.5h.2z" fill="#1f1a17"/>
<path d="M97.3 107.8h2.9v1.6h-2.9z" fill="#fff"/>
<g fill="#1f1a17">
<path d="M105.3 112.6l.4 .2 .9-.2-.6 1.4z" fill-rule="evenodd"/>
<path d="M106 115.1l.6 1.4-.3-.1h-.6l-.4 .1z" fill-rule="evenodd"/>
</g>
<g fill="#1f1a17">
<path d="M105.8 111.5h.3v1.3h-.3z"/>
<path d="M105.8 116.4h.3v1.2h-.3z"/>
</g>
<g fill="#131516">
<path d="M95.9 103.9l.3-.1 .8 1-.2 .2z"/>
<path d="M97.4 105.5l.1-.2 .9 .9-.2 .2z"/>
<path d="M98.7 107l.2-.2 .5 .6-.2 .2z"/>
</g>
<path d="M93.2 100.4a2.27 2.27 0 0 1 3.3 .2 2.27 2.27 0 0 1-.3 3.2 2.27 2.27 0 0 1-3.3-.5 2.34 2.34 0 0 1 .3-2.9zM98.3 108.8a6.4 6.4 0 0 1 7.7-1.1 6.4 6.4 0 0 1 3.1 7.1 6.4 6.4 0 0 1-6.6 5.2 6.4 6.4 0 0 1-6.1-5.9 6.6 6.6 0 0 1 1.9-5.3z" fill="none" stroke="#1f1a17" stroke-width=".25"/>
<g fill="none" stroke="#24211d" stroke-width=".2">
<path d="M55.5 97.9h.3M56 97.9h.4M56.7 97.9h.2M57.2 97.9h.4M57.9 97.9h.2M58.4 97.9h.4M59.1 97.9h.2M59.6 97.9h.4M60.2 97.9h.3M60.7 97.9h.5M61.4 97.9h.3M61.8 97.9h.5"/>
<path d="M62.6 97.9h.2M63 97.9h.5M63.8 97.9h.2M64.2 97.9h.5M67.6 97.9h.1M67.8 97.9h.2M68.1 97.9h.1M68.3 97.9h.1M68.5 97.9h.1M68.7 97.9h.2M69 97.9h.1M69.2 97.9h.2"/>
<path d="M69.4 97.9h.1M69.6 97.9h.2M70 97.9h.1M70.1 97.9h.2M70.4 97.9h.1M70.5 97.9h.2M70.8 97.9h.2M71.1 97.9h.1M81 98h.2M81.5 98h.6M82.3 98h.4M82.9 98h.6"/>
<path d="M83.8 98h.3M84.3 98h.6M85.2 98h.3M85.8 98h.6M86.6 98h.3M87.2 98h.6M88.1 98h.2M88.7 98h.5M89.5 98h.3M90.1 98h.5M91 98h.2M91.5 98h.6"/>
</g>
<path d="M54.1 108l1.4-.7-.2 .4v.6l.2 .3z" fill-rule="evenodd" fill="#1f1a17"/>
<path d="M55.2 108h9.9" fill="none" stroke="#1f1a17" stroke-width=".25"/>
<path d="M65 107.3l1.4 .7-1.4 .6 .1-.4z" fill-rule="evenodd" fill="#1f1a17"/>
<path d="M54.1 104.7v4.2M66.3 103.5v5.6" fill="none" stroke="#1f1a17" stroke-width=".25"/>
<path d="M58.7 106.7h2.8v2.8h-2.8z" fill="#fff"/>
<path d="M58.7 106.7h2.8v2.8h-2.8z" fill="none" stroke="#fff" stroke-width=".2"/>
<g fill="#1f1a17">
<path d="M60.1 93.6h.1v.3h-.1z"/>
<path d="M60.1 94.1h.1v.5h-.1z"/>
<path d="M60.1 94.8h.1v.3h-.1z"/>
<path d="M60.1 95.3h.1v.5h-.1z"/>
<path d="M60.1 96.1h.1v.3h-.1z"/>
<path d="M60.1 96.6h.1v.5h-.1z"/>
<path d="M60.1 97.4h.1v.2h-.1z"/>
<path d="M60.1 97.9h.1v.5h-.1z"/>
<path d="M60.1 98.6h.1v.3h-.1z"/>
<path d="M60.1 99.1h.1v.5h-.1z"/>
<path d="M60.1 99.8h.1v.3h-.1z"/>
<path d="M60.1 100.3h.1v.5h-.1z"/>
<path d="M60.1 101.1h.1v.2h-.1z"/>
<path d="M60.1 101.6h.1v.5h-.1z"/>
<path d="M60.1 102.3h.1v.3h-.1z"/>
<path d="M60.1 102.8h.1v.6h-.1z"/>
</g>
<g fill="none" stroke="#24211d" stroke-width=".2">
<path d="M49.2 97.9h.1M49.4 97.9h.2M49.7 97.9h.1M49.8 97.9h.2M50.1 97.9h.1M50.2 97.9h.2M50.5 97.9h.1M50.7 97.9h.1M50.9 97.9h.1M51.1 97.9h.2M51.4 97.9h.1M51.5 97.9h.3"/>
<path d="M51.9 97.9h.1M52 97.9h.2M52.3 97.9h.1M52.5 97.9h.1M86.8 93v.3M86.8 93.6v.5M86.8 94.4v.3M86.8 95v.6M86.8 95.8v.3M86.8 96.4v.6M86.8 97.3v.2M86.8 97.9v.5"/>
<path d="M86.8 98.7v.3M86.8 99.2v.6M86.8 100.1v.3M86.8 100.6v.6M86.8 101.5v.3M86.8 102.1v.6M86.8 102.9v.3M86.8 103.5v.6"/>
</g>
<path d="M49.2 72.3h21.5v11.3h-21.5z" fill="#fff"/>
<path d="M49.1 72.3h.3v11.3h-.3zM49.1 72.1h.1v.2h-.1zM49.2 72.1h21.5v.4h-21.5zM70.7 72.1h.2v.2h-.2zM70.5 72.3h.4v11.3h-.4zM70.7 83.6h.2v.2h-.2zM49.2 83.4h21.5v.4h-21.5zM49.1 83.6h.1v.2h-.1z" fill="#1f1a17"/>
<path d="M50.1 73h19.9v9.6h-19.9z" fill="#fff"/>
<path d="M50.1 73h19.9v9.6h-19.9zM50.1 82.6h.1" fill="none" stroke="#1f1a17" stroke-width=".2"/>
<g fill="#1f1a17">
<path d="M69.8 72.9l.8-.7 .2 .2-.8 .8z"/>
<path d="M70 82.7l.8 .7-.2 .3-.8-.6z"/>
<path d="M49.1 83.4l.9-.7 .2 .4-.9 .6z"/>
<path d="M49.3 72.2l.9 .7-.2 .3-.9-.8z"/>
</g>
<g fill="none" stroke="#24211d" stroke-width=".2">
<path d="M48.3 78h.6M49.5 78h1.2M51.3 78h.6M52.5 78h1.1M54.2 78h.6M55.4 78h1.3M57.3 78h.6M58.5 78h1.1M60.2 78h.6M61.4 78h1.2M63.2 78h.6M64.4 78h1.2"/>
<path d="M66.1 78h.6M67.3 78h1.2M69.1 78h.6M70.3 78h1.3"/>
</g>
<g fill="#1f1a17">
<path d="M60.1 66.6h.1v.5h-.1z"/>
<path d="M60.1 67.5h.1v1h-.1z"/>
<path d="M60.1 69h.1v.5h-.1z"/>
<path d="M60.1 70h.1v1h-.1z"/>
<path d="M60.1 71.4h.1v.5h-.1z"/>
<path d="M60.1 72.4h.1v.9h-.1z"/>
<path d="M60.1 73.9h.1v.5h-.1z"/>
<path d="M60.1 74.9h.1v.9h-.1z"/>
<path d="M60.1 76.3h.1v.5h-.1z"/>
<path d="M60.1 77.2h.1v1.1h-.1z"/>
<path d="M60.1 78.8h.1v.4h-.1z"/>
<path d="M60.1 79.7h.1v1h-.1z"/>
<path d="M60.1 81.1h.1v.5h-.1z"/>
<path d="M60.1 82.1h.1v1.1h-.1z"/>
<path d="M60.1 83.6h.1v.5h-.1z"/>
<path d="M60.1 84.6h.1v.9h-.1z"/>
</g>
<path d="M58.7 70.1h2.7M58.7 69.4h2.7M52.8 86.3h2.6M52.8 85.7h2.6M65 86.3h2.7M65 85.7h2.7M71.5 98h2.4M70.4 101.7h3.3" fill="none" stroke="#1f1a17" stroke-width=".25"/>
<g fill="#1f1a17">
<path d="M72.7 98l.7 1.4-.4-.2-.8 .2z" fill-rule="evenodd"/>
<path d="M72.2 100.2l.3 .2h.6l.3-.2-.7 1.5z" fill-rule="evenodd"/>
</g>
<path d="M72.7 99.2h.2v1.3h-.2z" fill="#1f1a17"/>
<path d="M83.4 170.1h21.4M93.5 187.2h11.4" fill="none" stroke="#1f1a17" stroke-width=".34"/>
<path d="M99 170l.9 1.7h-1.9l1-1.7 .9 1.7z" fill-rule="evenodd" fill="#1f1a17"/>
<path d="M99 171.5v14.2" fill="none" stroke="#1f1a17" stroke-width=".34"/>
<path d="M98 185.7h1.9l-.9 1.6 .9-1.6-.9 1.6z" fill-rule="evenodd" fill="#1f1a17"/>
<path d="M75.2 178.6h2.6M76.5 177.2v3M60.9 194.2v7.5M73.2 194v7.7M76.5 181.3v20.4M92.5 193.7v7.6" fill="none" stroke="#1f1a17" stroke-width=".34"/>
<path d="M61 198l1.7-.9v1.8l-1.7-.9 1.7-.9z" fill-rule="evenodd" fill="#1f1a17"/>
<path d="M62.5 198.1h9.2" fill="none" stroke="#1f1a17" stroke-width=".42"/>
<g fill="#1f1a17">
<path d="M71.6 197.1l1.7 .9-1.7 .9v-1.8l1.7 .9z" fill-rule="evenodd"/>
<path d="M76.5 198l1.7-.9v1.8l-1.7-.9 1.7-.9z" fill-rule="evenodd"/>
</g>
<path d="M78 198h13.1" fill="none" stroke="#1f1a17" stroke-width=".34"/>
<path d="M90.9 197.1l1.7 .9-1.7 .9v-1.8l1.7 .9z" fill-rule="evenodd" fill="#1f1a17"/>
<path d="M40.3 163.7h29.1" fill="none" stroke="#1f1a17" stroke-width=".42"/>
<path d="M48.1 175.9h21.6M40.1 193.3h19.6" fill="none" stroke="#1f1a17" stroke-width=".34"/>
<path d="M44.6 163.7l1 1.7h-1.9l.9-1.7 1 1.7z" fill-rule="evenodd" fill="#1f1a17"/>
<path d="M44.6 165.2v26.4" fill="none" stroke="#1f1a17" stroke-width=".42"/>
<g fill="#1f1a17">
<path d="M43.7 191.5h1.9l-1 1.7 1-1.7-1 1.7z" fill-rule="evenodd"/>
<path d="M54.5 163.7l1 1.7h-1.9l.9-1.7 1 1.7z" fill-rule="evenodd"/>
</g>
<path d="M54.6 165.4v8.9" fill="none" stroke="#1f1a17" stroke-width=".42"/>
<path d="M53.6 174.2h1.9l-1 1.7 1-1.7-1 1.7z" fill-rule="evenodd" fill="#1f1a17"/>
<g fill="#fff">
<path d="M66 196.7h3v2.8h-3z"/>
<path d="M82.6 196.5h3.9v3h-3.9z"/>
<path d="M96.5 177.4h4.9v3.4h-4.9z"/>
<path d="M53.3 167.6h2.9v3.6h-2.9z"/>
<path d="M43 175.8h3.3v3.6h-3.3z"/>
</g>
<path d="M74.8 169.8h3.2" fill="none" stroke="#1f1a17" stroke-width=".34"/>
<path d="M70.6 163.6h11.8v.7h-11.8zM82.4 163.6h.3v.3h-.3zM82 163.9h.7v11.8h-.7zM82.4 175.7h.3v.3h-.3zM70.6 175.3h11.8v.7h-11.8zM70.3 175.7h.3v.3h-.3zM70.3 163.9h.7v11.8h-.7zM70.3 163.6h.3v.3h-.3z" fill="#1f1a17"/>
<path d="M76.4 168.1v3.3M65.4 187.3h3.2" fill="none" stroke="#1f1a17" stroke-width=".34"/>
<path d="M61.2 181.1h11.7v.7h-11.7zM72.9 181.1h.3v.3h-.3zM72.6 181.4h.6v11.8h-.6zM72.9 193.2h.3v.3h-.3zM61.2 192.8h11.7v.7h-11.7zM60.8 193.2h.4v.3h-.4zM60.8 181.4h.8v11.8h-.8zM60.8 181.1h.4v.3h-.4z" fill="#1f1a17"/>
<path d="M67 185.7v3.3" fill="none" stroke="#1f1a17" stroke-width=".42"/>
<path d="M84.7 187.3h3.2" fill="none" stroke="#1f1a17" stroke-width=".34"/>
<path d="M80.5 181.1h11.8v.7h-11.8zM92.3 181.1h.3v.3h-.3zM91.9 181.4h.7v11.8h-.7zM92.3 193.2h.3v.3h-.3zM80.5 192.8h11.8v.7h-11.8zM80.2 193.2h.3v.3h-.3zM80.2 181.4h.6v11.8h-.6zM80.2 181.1h.3v.3h-.3z" fill="#1f1a17"/>
<path d="M86.3 185.7v3.3" fill="none" stroke="#1f1a17" stroke-width=".34"/>
<g font-size="4.2">
<text x="175.7" y="24.9">ZXMP6A13F</text>
<text x="18.7" y="45">Package Outline Dimensions</text>
<text x="18.7" y="139.3">Suggested Pad Layout</text>
</g>
<g font-size="3.5">
<text x="145.3" y="12">A Product Line of</text>
<text x="141.1" y="16.5">Diodes Incorporated</text>
</g>
<text font-size="3.5" fill="#231f20" x="20.3" y="270.9">ZXMP6A13F</text>
<g font-size="2.8">
<text x="18.7" y="52.7">Please see AP02002 at http://www.diodes.com/datasheets/ap02002.pdf for latest version.</text>
<text x="131.6" y="70.3">Dim</text>
<text x="141.5" y="70.3">Min</text>
<text x="144.7" y="66.8">SOT23</text>
<text x="151" y="70.3">Max</text>
<text x="161.4" y="70.3">Typ</text>
<text x="133.2" y="73.8">A</text>
<text x="133.2" y="77.3">B</text>
<text x="141.2" y="73.8">0.37</text>
<text x="141.2" y="77.3">1.20</text>
<text x="151" y="73.8">0.51</text>
<text x="151" y="77.3">1.40</text>
<text x="161.2" y="73.8">0.40</text>
<text x="161.2" y="77.3">1.30</text>
<text x="133.2" y="80.9">C</text>
<text x="141.2" y="80.9">2.30</text>
<text x="151" y="80.9">2.50</text>
<text x="161.2" y="80.9">2.40</text>
<text x="133.2" y="84.3">D</text>
<text x="133.4" y="87.9">F</text>
<text x="141.2" y="84.3">0.89</text>
<text x="141.2" y="87.9">0.45</text>
<text x="151" y="84.3">1.03</text>
<text x="151" y="87.9">0.60</text>
<text x="160.4" y="84.3">0.915</text>
<text x="160.4" y="87.9">0.535</text>
<text x="133.1" y="91.4">G</text>
<text x="133.2" y="94.9">H</text>
<text x="141.2" y="91.4">1.78</text>
<text x="141.2" y="94.9">2.80</text>
<text x="151" y="91.4">2.05</text>
<text x="151" y="94.9">3.00</text>
<text x="161.2" y="91.4">1.83</text>
<text x="161.2" y="94.9">2.90</text>
<text x="133.2" y="101.9">K</text>
<text x="133.5" y="98.4">J</text>
<text x="140.4" y="98.4">0.013</text>
<text x="140.4" y="101.9">0.903</text>
<text x="151" y="98.4">0.10</text>
<text x="151" y="101.9">1.10</text>
<text x="161.2" y="98.4">0.05</text>
<text x="161.2" y="101.9">1.00</text>
<text x="132.4" y="105.4">K1</text>
<text x="143.5" y="105.4">-</text>
<text x="153.3" y="105.4">-</text>
<text x="160.4" y="105.4">0.400</text>
<text x="133.1" y="112.4">M</text>
<text x="133.4" y="108.9">L</text>
<text x="140.4" y="112.4">0.085</text>
<text x="141.2" y="108.9">0.45</text>
<text x="151" y="112.4">0.18</text>
<text x="151" y="108.9">0.61</text>
<text x="161.2" y="112.4">0.11</text>
<text x="161.2" y="108.9">0.55</text>
<text x="133.3" y="116.2">α</text>
<text x="134.4" y="119.7">All Dimensions in mm</text>
<text x="142.6" y="116.1">0°</text>
<text x="152.4" y="116.1">8°</text>
<text x="163.4" y="116.1">-</text>
<text x="18.7" y="146.9">Please see AP02001 at http://www.diodes.com/datasheets/ap02001.pdf for the latest version.</text>
<text x="128.8" y="174.8">Dimensions</text>
<text x="136" y="178.3">Z</text>
<text x="147.5" y="174.8">Value (in mm)</text>
<text x="154.7" y="178.3">2.9</text>
<text x="135.9" y="181.8">X</text>
<text x="135.9" y="185.3">Y</text>
<text x="154.7" y="181.8">0.8</text>
<text x="154.7" y="185.3">0.9</text>
<text x="135.8" y="188.8">C</text>
<text x="154.7" y="188.8">2.0</text>
<text x="135.9" y="192.3">E</text>
<text x="153.9" y="192.3">1.35</text>
<text x="100.3" y="273.5">www.diodes.com</text>
<text x="108.3" y="270.2">7 of 8</text>
</g>
<text font-size="2.8" fill="#231f20" x="182.3" y="270.6">September 2012</text>
<g font-size="2.5" fill="#1f1a17">
<text x="59.4" y="65.3">A</text>
<text x="72" y="78.8">B</text>
<text x="75.6" y="78.7">C</text>
<text x="59.4" y="92.4">H</text>
<text x="45.3" y="99.4">K</text>
<text x="73.9" y="101">K1</text>
<text x="98.5" y="99.1">M</text>
<text x="45.6" y="107.3">J</text>
<text x="50.8" y="107.3">F</text>
<text x="62.2" y="105">D</text>
<text x="59.2" y="108.9">G</text>
<text x="78.3" y="108">L</text>
<text x="53.8" y="170.3">Y</text>
<text x="43.8" y="178.6">Z</text>
<text x="98" y="180">C</text>
<text x="66.7" y="198.9">X</text>
<text x="83.7" y="198.9">E</text>
</g>
<text font-size="2.5" x="20.3" y="274">Document Number DS32014 Rev. 6 - 2</text>
<text font-size="2.1" fill="#231f20" x="182" y="273.2">© Diodes Incorporated</text>
</svg>
